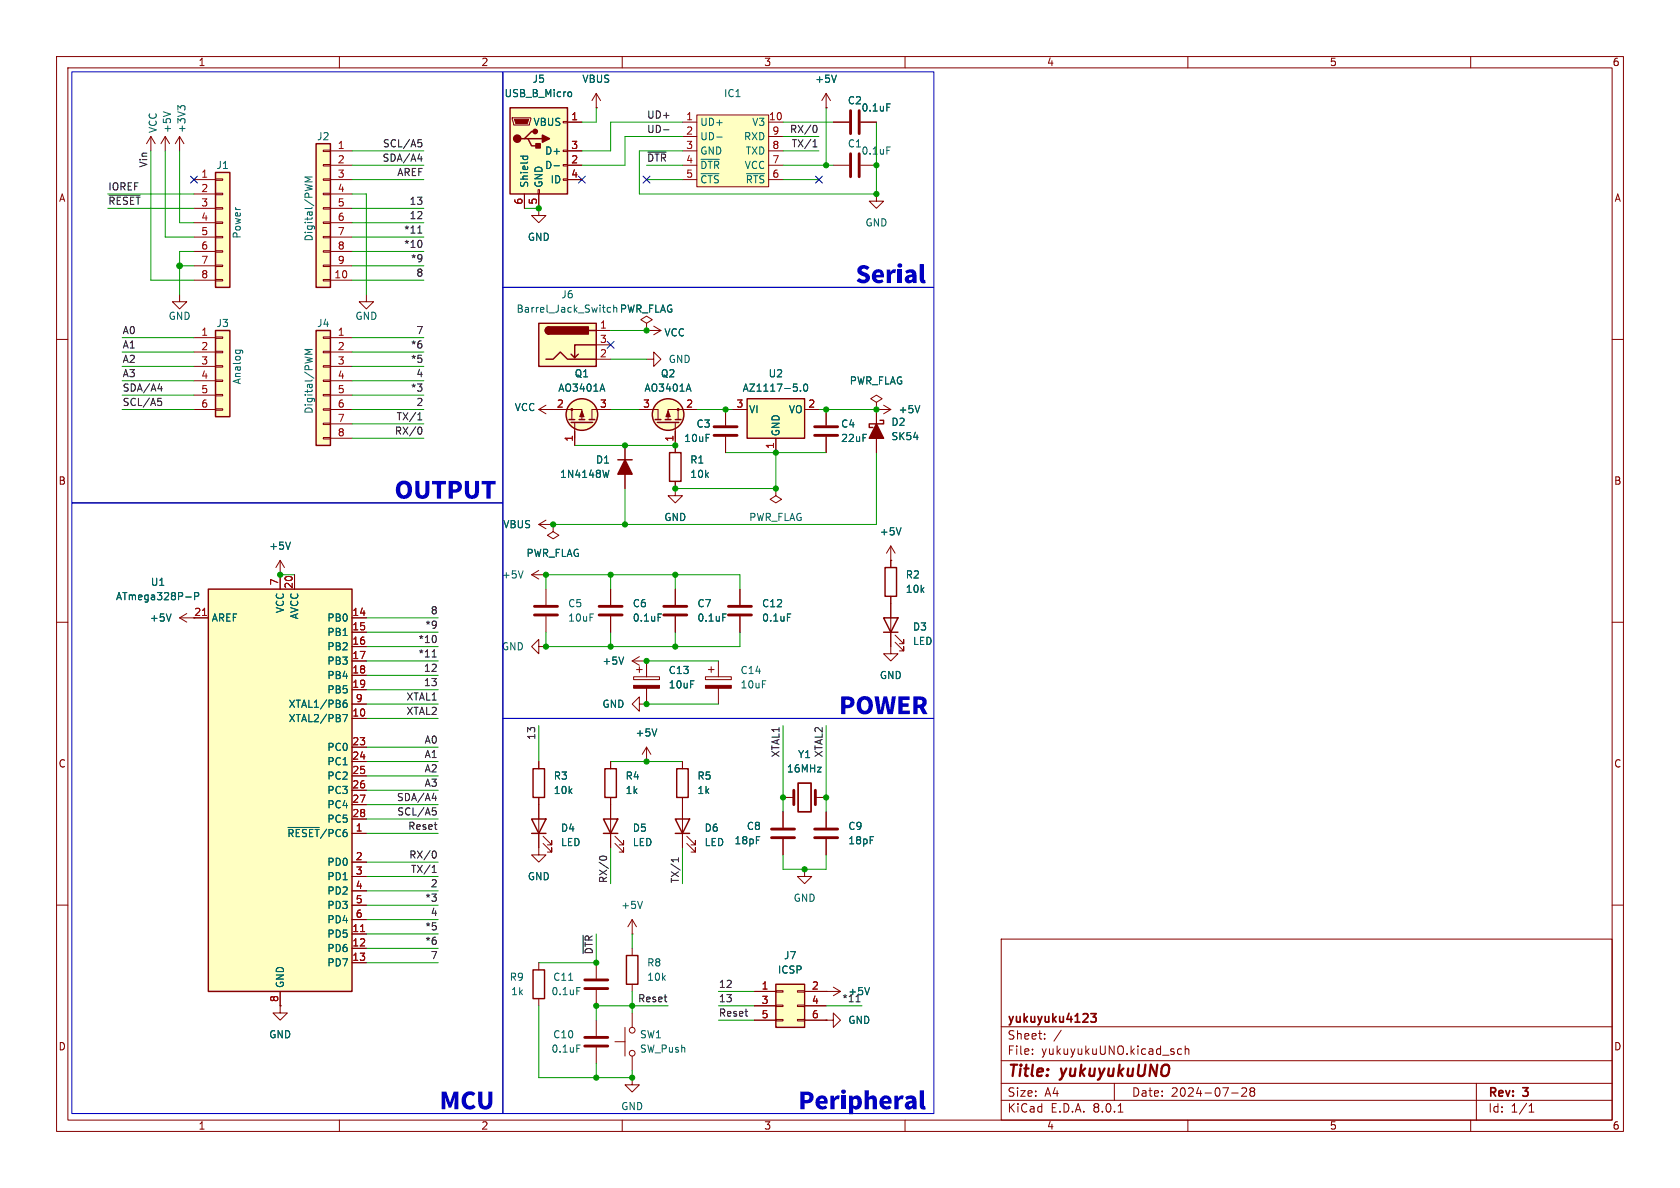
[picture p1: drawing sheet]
<svg xmlns="http://www.w3.org/2000/svg" width="297mm" height="210mm" viewBox="0 0 297 210" stroke-linecap="round" stroke-linejoin="round" font-family="sans-serif">
<g fill="none" stroke="#840000" stroke-width=".18">
<path d="M10 10h277v190h-277zM12 12h273v186h-273zM60 10v2M110 10v2M160 10v2M210 10v2M260 10v2M10 60h2M285 60h2M10 110h2M285 110h2M10 160h2"/>
<path d="M285 160h2M177 166h108v32h-108zM60 198v2M110 198v2M160 198v2M177 194.5h108M177 191.5h108M177 187.5h108M177 181.5h108M182.5 186.3v.1M182.5 185.5v.1M184.7 183.6v.1"/>
<path d="M184.7 182.8v.1M187.6 182.1l-1.3 2M197 191.5v3M197.7 196.6h.8M208.9 185.5l-.4-.1-.3 .3v.4l.1 .2h.6M209.5 185.5l.2-.1 .4 .1 .1 .9M209.5 184.9v1.5M210 198v2M217.7 193.2h1.2M219.5 192.4l.6-.1 .2 .1 .1 .3-.9 1.1h.9M221.2 192.9l-.2-.2 .2-.4 .5 .1 .1 .2-.3 .3M221.2 192.9l-.2 .3v.3l.2 .3 .5-.1 .1-.2-.1-.4-.2-.2"/>
<path d="M221.2 192.9h.3M260 198v2M261 191.5v6.5M270.3 196.6h.9M270.3 195.5l.4-.4v1.5"/>
</g>
<path d="M192.8 179.2h1l-.5 .6 .4 .1v.6l-.2 .2-.6-.1" fill="none" stroke="#840000" stroke-width=".3"/>
<path d="M95.2 57.2h10.2v7.6h-10.2z" fill="#ffffc2"/>
<g fill="none" stroke="#840000" stroke-width=".25">
<path d="M95.2 57.2h10.2v7.6h-10.2zM97 57.8a.64 .64 0 0 0-.6 .6 .64 .64 0 0 0 .6 .7M104.1 58.4h1.3M96.5 63.5h1.3l1.3-1.3 1.2 1.3h5.1M100.6 74.2h1M101 74.7h3.8M102.2 62.6l-.6 .6M102.4 74.2h1M104.1 74.2h1.1M105.4 61h-3.8v2.2l-.6-.6M118.4 80h2v5.1h-2z"/>
<circle cx="102.9" cy="73.3" r="2.79"/>
</g>
<g fill="#840000" stroke="#840000" stroke-width=".25">
<path d="M96.6 58l.4-.2v1.3a.63 .63 0 0 1-.6-.4 .63 .63 0 0 1 .2-.7z"/>
<path d="M97 57.8h7v1.3h-7z"/>
</g>
<g fill="none" stroke="#840000" stroke-width=".18">
<path d="M95.2 36.8v1.3h1.3l-1.3 1.3-1.2-1.3h1.2M147.3 29.2h2.8M152.1 29.2h2.8M154.9 34.3v1.3h1.3l-1.3 1.2-1.2-1.2h1.2M154.9 34.3h.1M105.4 58.4h2.5M114.3 58.4h2.5M115.6 57.7l1.2 .7M116.8 58.4l-1.2 .8M97.8 72.4h5.1v1.8M101.1 72.4v1.8M101.6 74.7v4"/>
<path d="M105.4 63.5h2.5M105.4 61h2.5M107.9 72.4h-3.3v1.8M114.3 63.5h1.3v-1.3l1.2 1.3-1.2 1.3v-1.3M119.4 78.7v1.3M154.9 71.1l1.1-.6-1.1-.6-1 .6 1 .6v1.3M154.9 72.4h.1M95.2 92.7l1.3 .8M95.2 92.7h2.6M96.5 91.9l-1.3 .8M97.8 92.7h.1M119.4 85.1v1.3"/>
</g>
<path d="M156.8 26h.6M107.9 54.4l-.3-.1-.3 .3 .2 .5h.4M108.5 54.5l.4-.2 .1 .2M108.5 53.9v1.3M106.5 67.9l.4 1.3" fill="none" stroke="#006464" stroke-width=".18"/>
<circle cx="102.9" cy="73.3" r="2.79" fill="#ffffc2" stroke="#ffffc2" stroke-width=".18"/>
<g fill="#840000" stroke="#840000" stroke-width=".18">
<path d="M102.9 72.6l.4 1.1h-.8z"/>
<circle cx="101.1" cy="72.4" r=".18"/>
</g>
<path d="M150.4 27.2v4M151.9 27.2v4" fill="none" stroke="#840000" stroke-width=".51"/>
<path d="M36.8 104.1h25.4v71.2h-25.4z" fill="#ffffc2"/>
<path d="M36.8 104.1h25.4v71.2h-25.4z" fill="none" stroke="#840000" stroke-width=".25"/>
<g fill="none" stroke="#840000" stroke-width=".18">
<path d="M31.7 52.1v1.2h1.3l-1.3 1.3-1.2-1.3h1.2M34.3 109.2h2.5M49.5 101.6v2.5M52.1 101.6v2.5M62.2 109.2h2.6M62.2 111.8h2.6M62.2 114.3h2.6M62.2 116.8h2.6M62.2 119.4h2.6M62.2 127h2.6M62.2 121.9h2.6M62.2 132.1h2.6"/>
<path d="M62.2 134.6h2.6M62.2 137.2h2.6M62.2 139.7h2.6M62.2 124.5h2.6M62.2 147.3h2.6M62.2 152.4h2.6M62.2 142.2h2.6M62.2 144.8h2.6M62.2 154.9h2.6M62.2 157.5h2.6M49.5 177.8v1.3h1.3l-1.3 1.2-1.2-1.2h1.2M49.5 177.8h.1"/>
<path d="M49.5 175.3v2.5M62.2 165.1h2.6M62.2 167.6h2.6M62.2 170.2h2.6M62.2 160h2.6M62.2 162.6h2.6"/>
</g>
<path d="M32.8 105.5h1M34.4 105.4h.6l.1-.2v-.3l-.7-.1v1.2M60.6 126.3h.8l-.5 1.3M60.7 124.4l.4-.1 .3 .2-.1 .5h-.4l-.2-.1M61.3 123.8h-.4l-.2 .3M50.9 146.3h5.5" fill="none" stroke="#006464" stroke-width=".18"/>
<path d="M35.8 108.8h.7M63.7 164.7h.8" fill="none" stroke="#a90000" stroke-width=".18"/>
<path d="M38.1 58.4h2.5v15.3h-2.5z" fill="#ffffc2"/>
<path d="M34.3 59.7h3.8M38.1 59.6h1.3v.2h-1.3zM34.3 62.2h3.8M34.3 64.8h3.8M34.3 67.3h3.8M34.3 69.9h3.8M34.3 72.4h3.8M38.1 72.3h1.3v.2h-1.3zM38.1 69.7h1.3v.3h-1.3zM38.1 67.2h1.3v.2h-1.3zM38.1 64.6h1.3v.3h-1.3zM38.1 62.1h1.3v.3h-1.3z" fill="none" stroke="#840000" stroke-width=".18"/>
<path d="M38.1 58.4h2.5v15.3h-2.5z" fill="none" stroke="#840000" stroke-width=".25"/>
<path d="M41.6 61.9h1.1l.2 .2M41.7 61.9l-.1 .4M42.4 61.9l.1 .4" fill="none" stroke="#006464" stroke-width=".18"/>
<path d="M55.9 58.4h2.5v20.3h-2.5z" fill="#ffffc2"/>
<g fill="none" stroke="#840000" stroke-width=".18">
<path d="M147.3 21.6h2.8M152.1 21.6h2.8M57.1 59.6h1.3v.2h-1.3zM58.4 59.7h3.8M64.8 52.1v1.2h1.2l-1.2 1.3-1.3-1.3h1.3M57.1 77.3h1.3v.3h-1.3zM57.1 74.8h1.3v.3h-1.3zM57.1 72.3h1.3v.2h-1.3zM57.1 69.7h1.3v.3h-1.3zM57.1 67.2h1.3v.2h-1.3zM57.1 64.6h1.3v.3h-1.3zM57.1 62.1h1.3v.3h-1.3z"/>
<path d="M58.4 62.2h3.8M58.4 64.8h3.8M58.4 67.3h3.8M58.4 69.9h3.8M58.4 72.4h3.8M58.4 74.9h3.8M58.4 77.5h3.8M110.5 78.7v7.7M113 72.4h3.3v1.8M119.4 74.7v4M119.9 72.4v1.8M123.2 72.4h-5.1v1.8"/>
<path d="M128.3 72.4v2.8M128.3 77.2v2.8M119.4 86.4v1.2h1.2l-1.2 1.3-1.3-1.3h1.3"/>
</g>
<g fill="none" stroke="#840000" stroke-width=".25">
<path d="M55.9 58.4h2.5v20.3h-2.5zM115.8 74.2h1M116.2 74.7h3.8M117.6 74.2h1M119.4 74.2h1M109.2 81.3h2.6"/>
<circle cx="118.1" cy="73.3" r="2.79"/>
</g>
<path d="M156.8 18.4h.6M55.2 61.8h-1.3l.9 .4-.9 .4h1.3M121.7 67.9l.5 1.3M107.7 83.1l-.3 1.3" fill="none" stroke="#006464" stroke-width=".18"/>
<path d="M150.4 19.6v4M151.9 19.6v4M126.2 77h4.1M126.2 75.4h4.1" fill="none" stroke="#840000" stroke-width=".51"/>
<circle cx="118.1" cy="73.3" r="2.79" fill="#ffffc2" stroke="#ffffc2" stroke-width=".18"/>
<g fill="#840000" stroke="#840000" stroke-width=".18">
<path d="M118.1 72.6l.4 1.1h-.8z"/>
<circle cx="119.9" cy="72.4" r=".18"/>
</g>
<path d="M110.5 81.3l1.3 2.5h-2.6z" fill="#840000" stroke="#840000" stroke-width=".25"/>
<path d="M90.2 19.1h10.1v15.2h-10.1z" fill="#ffffc2"/>
<path d="M90.2 19.1h10.1v15.2h-10.1zM92.7 24.5h.6l.7 1.3h1.2M93.3 24.5h2.6M94.6 23.2h-.6l-1.3 1.3h-.6" fill="none" stroke="#840000" stroke-width=".25"/>
<g fill="#840000" stroke="#840000" stroke-width=".25">
<path d="M95.9 23.9l1.3 .6-1.3 .6z"/>
<path d="M94.7 25.4h.8v.8h-.8z"/>
<circle cx="91.4" cy="24.5" r=".63"/>
<circle cx="94.6" cy="23.2" r=".38"/>
</g>
<g fill="none" stroke="#840000" stroke-width=".18">
<path d="M105.4 19.1h.1M105.4 16.5l-.8 1.3M105.4 16.5v2.6M105.4 16.5l.8 1.3M146 19.1h.1M146 16.5l-.7 1.3M146 16.5v2.6M146 16.5l.8 1.3M90.6 20.8h3.3v.3l-.3 1h-2.8zM92.7 34.3v2.5M95.1 33.5h.3v.8h-.3zM95.2 34.3v2.5"/>
<path d="M99.6 31.6h.7v.3h-.7zM99.6 29.1h.7v.2h-.7zM99.6 26.5h.7v.3h-.7zM99.6 21.5h.7v.2h-.7zM100.3 21.6h2.6M100.3 29.2h2.6M100.3 26.7h2.6M100.3 31.8h2.6"/>
</g>
<path d="M90.9 21.1h2.6l-.3 .7h-2z" fill="#840000" stroke="#840000" stroke-width=".18"/>
<path d="M100.6 16.2l.3 .1 .2 .2-.1 .5-.4 .1M147.9 13.3l-.5 1.2M92 27.6h1.3M92.5 27.6l-.1 .4M93.2 27.6l.1 .4M97.9 29.3h1" fill="none" stroke="#006464" stroke-width=".18"/>
<path d="M123.2 20.3h12.7v12.7h-12.7z" fill="#ffffc2"/>
<g fill="none" stroke="#840000" stroke-width=".18">
<path d="M29.2 24.1l-.8 1.3M29.2 24.1v2.6M29.2 24.1l.8 1.3M120.6 21.6h2.6M120.6 24.1h2.6M120.6 26.7h2.6M120.6 29.2h2.6M120.6 31.8h2.6M123.2 20.3h12.7v12.7h-12.7zM135.9 21.6h2.5M135.9 24.1h2.5M135.9 26.7h2.5"/>
<path d="M135.9 29.2h2.5M135.9 31.8h2.5M95.2 134.6v1.3M107.9 134.6v1.3M114.3 134.6h.1M114.3 132.1l-.8 1.3M114.3 132.1v2.5M114.3 132.1l.8 1.3M120.6 134.6v1.3M95.2 141v10.1h1.3l-1.3 1.3-1.2-1.3h1.2M96 149.1l1.5 1.5v-.7v.7h-.7M96 147.8l1.5 1.6v-.8v.8h-.7"/>
<path d="M107.9 141v8.9M108.7 149.1l1.5 1.5v-.7v.7h-.7M108.7 147.8l1.5 1.6v-.8v.8h-.7M120.6 141v8.9M121.4 149.1l1.5 1.5v-.7v.7h-.7M121.4 147.8l1.5 1.6v-.8v.8h-.7M138.4 143.5v2.8M138.4 148.3v2.8M138.4 141h1.9M142.2 153.7v1.2h1.3l-1.3 1.3-1.2-1.3h1.2M144.1 141h1.9M146 143.5v2.8"/>
<path d="M146 148.3v2.8M95.2 170.2v1.3M95.2 176.5v1.3M105.4 170.2v2.8M105.4 175v2.8M111.8 165.1h.1M111.8 162.6v2.5M111.8 167.6v1.3M111.8 174v1.3M111.8 179.1v2.5M111.8 162.6l-.8 1.2M111.8 162.6l.7 1.2"/>
<path d="M146 175.3h.1M146 175.3h2.6M147.3 174.5l1.3 .8M148.6 175.3l-1.3 .7M105.4 180.3v2.8M105.4 185.2v2.8M108.7 184.2h1.8M110.5 181.6v5.1M111.8 190.5v1.3h1.2l-1.2 1.2-1.3-1.2h1.3M111.8 186.7v2.5"/>
<circle cx="111.8" cy="186.2" r=".51"/>
<circle cx="111.8" cy="182.1" r=".51"/>
</g>
<path d="M28.9 19.8l1.2 .4M123.9 28.2h3.3M123.9 30.7h3.2M126.7 24.2h1M132 30.7h3.2M116.1 128.8l-.4 1.3M113.6 159.3l-.4 1.3M100.5 173.3h.7M102 174.6h.6M153.7 174.6l-.4 1.2M102 184.7h.6" fill="none" stroke="#006464" stroke-width=".18"/>
<path d="M140.3 139.7v2.5M144.1 139.7v2.5M136.4 148.1h4.1M136.4 146.6h4.1M144 148.1h4.1M144 146.6h4.1M103.4 174.8h4M103.4 173.2h4M103.4 184.9h4M103.4 183.4h4" fill="none" stroke="#840000" stroke-width=".51"/>
<path d="M141.1 138.4h2.3v5.1h-2.3z" fill="none" stroke="#840000" stroke-width=".3"/>
<path d="M94.2 135.9h2.1v5.1h-2.1zM106.9 135.9h2.1v5.1h-2.1zM119.6 135.9h2.1v5.1h-2.1zM94 144.8h2.5l-1.3 2.5zM94 147.3h2.5M106.7 144.8h2.5l-1.3 2.5zM106.7 147.3h2.5M119.4 144.8h2.5l-1.3 2.5zM119.4 147.3h2.5M94.2 171.5h2.1v5h-2.1zM110.7 168.9h2.1v5.1h-2.1z" fill="none" stroke="#840000" stroke-width=".25"/>
<path d="M137.2 174h5v7.6h-5z" fill="#ffffc2"/>
<g fill="none" stroke="#840000" stroke-width=".18">
<path d="M26.7 24.1l-.8 1.3M26.7 24.1v2.6M26.7 24.1l.7 1.3M146 72.4v2.8M146 77.2v2.8M154.9 72.4h.1M154.9 72.4v7.6M154.9 72.4h2.6M156.2 71.6l1.3 .8M157.5 72.4l-1.3 .8M137.2 86.4v1.2l1 .7-1 .6-1.1-.6 1.1-.7M137.2 86.4h.1"/>
<path d="M157.5 99.1h.1M157.5 96.5l-.8 1.3M157.5 96.5v3.8M157.5 96.5l.7 1.3M95.2 114.3v-1.3l-1.2 1.3 1.2 1.3v-1.3h1.3M96.5 104.1v2.8M96.5 109v2.8M111.8 116.8l1.2 .8M111.8 116.8h2.5M113 116.1l-1.2 .7M114.3 116.8h.1M124.7 119.6h4.6v.5h-4.6z"/>
<path d="M125.2 118.4h1M125.7 117.9v1M127 116.8v2.8M130.8 104.1v2.8M130.8 109v2.8M157.5 105.4v10.2h1.2l-1.2 1.2-1.3-1.2h1.3M158.2 113.5l1.6 1.6v-.8v.8h-.8M158.2 112.3l1.6 1.5v-.8v.8h-.8M113 124.5v-1.3l-1.2 1.3 1.2 1.2v-1.2h1.3M127 121.7v2.8M133.3 175.3h3.9M133.3 177.8h3.9"/>
<path d="M137.2 177.7h1.2v.2h-1.2zM137.2 175.1h1.2v.3h-1.2zM141 177.7h1.2v.2h-1.2zM141 175.1h1.2v.3h-1.2zM142.2 175.3h3.8M142.2 177.8h3.8M133.3 180.3h3.9M137.2 180.2h1.2v.3h-1.2zM141 180.2h1.2v.3h-1.2zM142.2 180.3h3.8M146 180.3h1.3v-1.2l1.3 1.2-1.3 1.3v-1.3M146 180.3h.1"/>
</g>
<path d="M155.6 74.3h.6v.6h-2.5v.7h.6M156.2 109.2h2.5l-1.2 2.6zM156.2 111.8h2.5M156.5 100.3h2v5.1h-2zM137.2 174h5v7.6h-5z" fill="none" stroke="#840000" stroke-width=".25"/>
<path d="M124.7 121.2h4.6v.5h-4.6z" fill="#840000" stroke="#840000" stroke-width=".18"/>
<path d="M144 77h4.1M144 75.4h4.1M94.5 108.7h4.1M94.5 107.2h4.1M128.8 108.7h4M128.8 107.2h4" fill="none" stroke="#840000" stroke-width=".51"/>
<path d="M162.6 71.7l-.4 1.3M159.3 93.3l-.4 1.3M110.3 116.1l-.5 1.3M139.2 108.5h.6" fill="none" stroke="#006464" stroke-width=".18"/>
<path d="M154.9 74.9l1.3 2.6h-2.5z" fill="#840000" stroke="#840000" stroke-width=".25"/>
<path d="M132.1 70.5h10.1v7h-10.1z" fill="#ffffc2"/>
<path d="M132.1 70.5h10.1v7h-10.1z" fill="none" stroke="#840000" stroke-width=".25"/>
<g fill="none" stroke="#840000" stroke-width=".18">
<path d="M129.5 72.4h2.6M137.2 77.5v2.5M142.2 72.4h2.6M97.8 92.7v1.3l1 .6-1 .7-1-.7 1-.6M97.8 92.7h.1M94 101.6l1.2 .8M94 101.6h2.5M95.2 100.8l-1.2 .8M96.5 101.6h.1M112 119.6h4.6v.5h-4.6zM112.5 118.4h1M113 117.9v1"/>
<path d="M114.3 116.8v2.8M114.3 121.7v2.8"/>
</g>
<path d="M141.5 69v.2M142.2 68l.2-.1a.68 .68 0 0 1 .4 .6 .68 .68 0 0 1-.4 .7l-.2-.2-.1-.3zM92.5 100.9l-.4 1.3" fill="none" stroke="#006464" stroke-width=".18"/>
<path d="M112 121.2h4.6v.5h-4.6z" fill="#840000" stroke="#840000" stroke-width=".18"/>
<path d="M38.1 30.5h2.5v20.3h-2.5z" fill="#ffffc2"/>
<g fill="none" stroke="#840000" stroke-width=".18">
<path d="M31.7 24.1l-.7 1.3M31.7 24.1v2.6M31.7 24.1l.8 1.3M34.3 31.8h3.8M34.3 34.3h3.8M34.3 36.8h3.8M34.3 39.4h3.8M38.1 39.2h1.3v.3h-1.3zM38.1 36.7h1.3v.3h-1.3zM38.1 34.2h1.3v.2h-1.3zM38.1 31.6h1.3v.3h-1.3zM34.3 41.9h3.8"/>
<path d="M34.3 44.5h3.8M34.3 47h3.8M34.3 49.5h3.8M38.1 49.4h1.3v.3h-1.3zM38.1 46.9h1.3v.2h-1.3zM38.1 44.3h1.3v.3h-1.3zM38.1 41.8h1.3v.2h-1.3z"/>
</g>
<path d="M38.1 30.5h2.5v20.3h-2.5z" fill="none" stroke="#840000" stroke-width=".25"/>
<path d="M31.9 19.1l-.5-.4v.8M31.9 18.9l.3-.2h.3l.2 .2" fill="none" stroke="#006464" stroke-width=".18"/>
<path d="M55.9 25.4h2.5v25.4h-2.5z" fill="#ffffc2"/>
<g fill="none" stroke="#840000" stroke-width=".18">
<path d="M57.1 39.2h1.3v.3h-1.3zM57.1 36.7h1.3v.3h-1.3zM57.1 34.2h1.3v.2h-1.3zM57.1 31.6h1.3v.3h-1.3zM57.1 29.1h1.3v.2h-1.3zM57.1 26.5h1.3v.3h-1.3zM58.4 26.7h3.8M58.4 29.2h3.8M58.4 31.8h3.8M58.4 34.3h3.8M58.4 36.8h3.8M58.4 39.4h3.8"/>
<path d="M57.1 49.4h1.3v.3h-1.3zM57.1 46.9h1.3v.2h-1.3zM57.1 44.3h1.3v.3h-1.3zM57.1 41.8h1.3v.2h-1.3zM58.4 49.5h3.8M58.4 41.9h3.8M58.4 44.5h3.8M58.4 47h3.8M114.3 57.2l1-.7-1-.6-1 .6 1 .7v1.2M114.3 58.4h.1M95.2 72.4l1.3 .8M95.2 72.4h2.6"/>
<path d="M96.5 71.6l-1.3 .8M49.5 99.1l-.7 1.2M49.5 99.1v2.5M49.5 99.1l.8 1.2M31.7 109.2l1.3 .8M31.7 109.2h2.6M33 108.5l-1.3 .7M49.5 101.6h.1M107.9 104.1v2.8M107.9 109v2.8M119.4 104.1v2.8M119.4 109v2.8"/>
</g>
<path d="M55.9 25.4h2.5v25.4h-2.5z" fill="none" stroke="#840000" stroke-width=".25"/>
<path d="M55.2 31.3h-1.3l.9 .4-.9 .4h1.3M51.3 95.8l-.4 1.3M30.2 108.5l-.4 1.3M116.3 108.5h.7M127.8 108.5h.6" fill="none" stroke="#006464" stroke-width=".18"/>
<path d="M105.9 108.7h4.1M105.9 107.2h4.1M117.3 108.7h4.1M117.3 107.2h4.1" fill="none" stroke="#840000" stroke-width=".51"/>
<g fill="none" stroke="#0f0f0f" stroke-width=".18">
<path d="M19.3 34.5h5.5M73.9 28.1h.7M73.9 24.7h.6M74 25.2h.3l.3 .2-.1 .4-.5 .2M74.5 27.7v.8M114.5 26.9h3.3M117.3 22.9h1M143.7 26h.7M143.8 25l.3-.3v1.3M144 22.2a.68 .68 0 0 1 .5 .6 .68 .68 0 0 1-.5 .6M73.9 41.2h.7M74.5 42.7v.8"/>
<path d="M27.9 70.4h.6M27.9 68.7h.8M28 70.9h.3l.3 .2-.1 .5-.5 .1M28.5 68.3v.8M73.9 74.2h.7M74 73.3l.2-.3v1.2M74.2 75.5a.68 .68 0 0 1 .4 .6 .68 .68 0 0 1-.4 .7M76.4 116.1h.7M77.1 112.6v.8M76.4 141.1h.8M76.4 154.2h.7M76.5 142.8h.6"/>
<path d="M76.5 153.3l.3-.3v1.2M76.6 143.3h.3l.2 .2-.1 .5-.4 .1M76.7 150.4a.68 .68 0 0 1 .4 .7 .68 .68 0 0 1-.4 .6M77 140.7v.8M106 151.8a.68 .68 0 0 1 .6-.5 .68 .68 0 0 1 .6 .5M119.9 151.6v.8M119.9 152h-1.2l.3 .2M103.1 165.3v3.3M151.3 177.1h.8"/>
</g>
<g fill="#0000c2">
<path d="M160 194a1.15 1.15 0 0 1 1.3-.3 1.15 1.15 0 0 1 .7 1v1.4h-.6v-.3a.78 .78 0 0 1-.9 .3 .78 .78 0 0 1-.5-.7h.7l.1 .2 .3-.1 .2-.1v-.4l-.5 .1-.1 .3h-.7a1.2 1.2 0 0 1 1.3-.9 .58 .58 0 0 0-1-.1z"/>
<path d="M162.6 192.7h.7v2.6l.1 .2h.2v.6a.71 .71 0 0 1-.7-.1 .71 .71 0 0 1-.3-.7z"/>
<path d="M162.6 46.7h.7v2.6l.1 .1 .2 .1v.5a.71 .71 0 0 1-.7 0 .71 .71 0 0 1-.3-.7z"/>
</g>
<path d="M12.7 12.7h76.2v76.2h-76.2zM88.9 12.7h76.2v38.1h-76.2zM88.9 50.8h76.2v76.2h-76.2zM12.7 88.9h76.2v108h-76.2zM88.9 127h76.2v69.9h-76.2z" fill="none" stroke="#0000c2" stroke-width=".18"/>
<g fill="none" stroke="#009600" stroke-width=".18">
<path d="M105.4 19.1v2.5h-2.5M146 19.1v10.1M19 34.3h15.3M19 36.8h15.3M26.7 26.7v22.8h7.6M29.2 26.7v15.2h5.1M31.7 26.7v12.7h2.6M62.2 29.2h12.7M62.2 26.7h12.7M62.2 31.8h12.7M62.2 34.3h2.6v17.8M62.2 36.8h12.7"/>
<path d="M62.2 39.4h12.7M92.7 36.8h2.5M114.3 29.2h6.3M114.3 31.8h6.3M120.6 24.1h-10.1v5.1h-7.6M120.6 21.6h-12.7v5.1h-5M138.4 29.2h8.9M138.4 26.7h6.4M138.4 21.6h8.9M138.4 24.1h6.4M138.4 31.8h6.4M154.9 21.6v12.7h-41.9v-7.6h7.6"/>
<path d="M21.6 59.7h12.7M31.7 47h2.6M34.3 44.5h-2.6v7.6M62.2 47h12.7M62.2 41.9h12.7M62.2 59.7h12.7M62.2 49.5h12.7M62.2 44.5h12.7M107.9 58.4h6.4M21.6 72.4h12.7M21.6 64.8h12.7M21.6 62.2h12.7"/>
<path d="M21.6 67.3h12.7M21.6 69.9h12.7M62.2 77.5h12.7M62.2 72.4h12.7M62.2 64.8h12.7M62.2 62.2h12.7M62.2 67.3h12.7M62.2 69.9h12.7M62.2 74.9h12.7M101.6 78.7h17.8M107.9 72.4h5.1M107.9 63.5h6.4"/>
<path d="M123.2 72.4h6.3M144.8 72.4h10.1M110.5 86.4v6.3M128.3 80h17.7M137.2 80v6.4h-17.8M154.9 80v12.7h-57.1M49.5 101.6h2.6M64.8 111.8h12.7M64.8 114.3h12.7M64.8 109.2h12.7M64.8 116.8h12.7M64.8 119.4h12.7"/>
<path d="M96.5 111.8v2.5h34.3v-2.5M96.5 104.1v-2.5h34.3v2.5M107.9 101.6v2.5M107.9 111.8v2.5M114.3 116.8h12.7M119.4 101.6v2.5M119.4 111.8v2.5M64.8 134.6h12.7M64.8 137.2h12.7M64.8 139.7h12.7M64.8 127h12.7M64.8 124.5h12.7"/>
<path d="M64.8 121.9h12.7M64.8 132.1h12.7M95.2 128.3v6.3M107.9 134.6h12.7M114.3 124.5h12.7M138.4 128.3v15.2M146 128.3v15.2M64.8 154.9h12.7M64.8 157.5h12.7M64.8 147.3h12.7M64.8 144.8h12.7M64.8 152.4h12.7"/>
<path d="M64.8 142.2h12.7M107.9 149.9v6.3M120.6 149.9v6.3M138.4 151.1v2.6h7.6v-2.6M64.8 167.6h12.7M64.8 160h12.7M64.8 165.1h12.7M64.8 170.2h12.7M64.8 162.6h12.7M95.2 177.8v12.7h16.6v-1.3M105.4 165.1v5.1h-10.2M111.8 165.1v2.5"/>
<path d="M111.8 175.3v3.8M118.1 177.8h-12.7v2.5M127 177.8h6.3M127 175.3h6.3M146 177.8h6.4M105.4 188v2.5M127 180.3h6.3"/>
</g>
<path d="M33.7 31.1l1.2 1.3M34.9 31.1l-1.2 1.3M102.3 31.1l1.2 1.3M103.5 31.1l-1.2 1.3M113.7 31.1l1.2 1.3M114.9 31.1l-1.2 1.3M144.2 31.1l1.2 1.3M145.4 31.1l-1.2 1.3M107.3 60.4l1.3 1.2M108.6 60.4l-1.3 1.2" fill="none" stroke="#000084" stroke-width=".18"/>
<g fill="none" stroke="#006464" stroke-width=".18">
<path d="M100.6 16.2l.3 .1 .2 .2-.1 .5-.4 .1M147.9 13.3l-.5 1.2M156.8 18.4h.6M92 27.6h1.3M92.5 27.6l-.1 .4M93.2 27.6l.1 .4M97.9 29.3h1M106.5 67.9l.4 1.3M121.7 67.9l.5 1.3M141.5 69v.2M142.2 68l.2-.1a.68 .68 0 0 1 .4 .6 .68 .68 0 0 1-.4 .7l-.2-.2-.1-.3zM162.6 71.7l-.4 1.3"/>
<path d="M51.3 95.8l-.4 1.3M107.7 83.1l-.3 1.3M159.3 93.3l-.4 1.3M30.2 108.5l-.4 1.3M32.8 105.5h1M34.4 105.4h.6l.1-.2v-.3l-.7-.1v1.2M110.3 116.1l-.5 1.3M116.3 108.5h.7M127.8 108.5h.6M139.2 108.5h.6M60.6 126.3h.8l-.5 1.3M60.7 124.4l.4-.1 .3 .2-.1 .5h-.4l-.2-.1"/>
<path d="M61.3 123.8h-.4l-.2 .3M116.1 128.8l-.4 1.3M50.9 146.3h5.5M153.7 174.6l-.4 1.2"/>
</g>
<g fill="none" stroke="#840000" stroke-width=".18">
<path d="M105.4 19.1h.1M146 19.1h.1M92.7 34.3v2.5M95.2 34.3v2.5M100.3 21.6h2.6M100.3 29.2h2.6M100.3 26.7h2.6M100.3 31.8h2.6M147.3 21.6h2.8M152.1 21.6h2.8M114.3 58.4h.1M97.8 72.4h2.5"/>
<path d="M101.6 76.2v2.5M105.4 72.4h2.5M110.5 78.7v2.6M113 72.4h2.6M119.4 76.2v3.8M120.6 72.4h2.6M128.3 72.4v2.8M128.3 77.2v2.8M129.5 72.4h2.6M137.2 77.5v2.5M142.2 72.4h2.6M146 72.4v2.8"/>
<path d="M146 77.2v2.8M154.9 72.4h.1M154.9 72.4v2.5M154.9 77.5v2.5M97.8 92.7h.1M110.5 83.8v2.6M119.4 85.1v1.3M157.5 99.1h.1M157.5 99.1v1.2M34.3 109.2h2.5M49.5 101.6h.1M49.5 101.6v2.5"/>
<path d="M52.1 101.6v2.5M62.2 109.2h2.6M62.2 111.8h2.6M62.2 114.3h2.6M62.2 116.8h2.6M62.2 119.4h2.6M107.9 104.1v2.8M107.9 109v2.8M114.3 116.8h.1M114.3 116.8v2.8M119.4 104.1v2.8M119.4 109v2.8"/>
<path d="M130.8 104.1v2.8M130.8 109v2.8M157.5 105.4v3.8M157.5 111.8v2.5M62.2 127h2.6M62.2 121.9h2.6M62.2 132.1h2.6M62.2 134.6h2.6M62.2 137.2h2.6M62.2 139.7h2.6M62.2 124.5h2.6M95.2 134.6v1.3"/>
<path d="M107.9 134.6v1.3M114.3 134.6h.1M114.3 121.7v2.8M120.6 134.6v1.3M62.2 147.3h2.6M62.2 152.4h2.6M62.2 142.2h2.6M62.2 144.8h2.6M62.2 154.9h2.6M62.2 157.5h2.6M95.2 141v3.8M95.2 147.3v2.6"/>
<path d="M107.9 141v3.8M107.9 147.3v2.6M120.6 141v3.8M120.6 147.3v2.6M138.4 143.5v2.8M138.4 148.3v2.8M138.4 141h1.3M144.8 141h1.2M146 143.5v2.8M146 148.3v2.8M49.5 177.8h.1M49.5 175.3v2.5"/>
<path d="M62.2 165.1h2.6M62.2 167.6h2.6M62.2 170.2h2.6M62.2 160h2.6M62.2 162.6h2.6M133.3 175.3h3.9M133.3 177.8h3.9M142.2 175.3h3.8M142.2 177.8h3.8M146 175.3h.1M133.3 180.3h3.9M142.2 180.3h3.8"/>
<path d="M146 180.3h.1"/>
</g>
<path d="M35.8 108.8h.7M63.7 164.7h.8" fill="none" stroke="#a90000" stroke-width=".18"/>
<g fill="#009600" stroke="#009600" stroke-width=".18">
<circle cx="137.2" cy="86.4" r=".46"/>
<circle cx="97.8" cy="92.7" r=".46"/>
<circle cx="49.5" cy="101.6" r=".46"/>
<circle cx="114.3" cy="134.6" r=".46"/>
<circle cx="105.4" cy="170.2" r=".46"/>
<circle cx="111.8" cy="190.5" r=".46"/>
<circle cx="105.4" cy="190.5" r=".46"/>
<circle cx="142.2" cy="153.7" r=".46"/>
<circle cx="111.8" cy="177.8" r=".46"/>
<circle cx="105.4" cy="177.8" r=".46"/>
<circle cx="146" cy="141" r=".46"/>
<circle cx="138.4" cy="141" r=".46"/>
<circle cx="107.9" cy="114.3" r=".46"/>
<circle cx="107.9" cy="101.6" r=".46"/>
<circle cx="119.4" cy="101.6" r=".46"/>
<circle cx="128.3" cy="72.4" r=".46"/>
<circle cx="96.5" cy="114.3" r=".46"/>
<circle cx="96.5" cy="101.6" r=".46"/>
<circle cx="119.4" cy="114.3" r=".46"/>
<circle cx="95.2" cy="36.8" r=".46"/>
<circle cx="114.3" cy="58.4" r=".46"/>
<circle cx="146" cy="29.2" r=".46"/>
<circle cx="154.9" cy="29.2" r=".46"/>
<circle cx="154.9" cy="72.4" r=".46"/>
<circle cx="154.9" cy="34.3" r=".46"/>
<circle cx="146" cy="72.4" r=".46"/>
<circle cx="31.8" cy="47" r=".51"/>
<circle cx="137.2" cy="80" r=".46"/>
<circle cx="110.5" cy="92.7" r=".46"/>
<circle cx="119.4" cy="86.4" r=".46"/>
<circle cx="119.4" cy="78.7" r=".46"/>
<circle cx="110.5" cy="78.7" r=".46"/>
<circle cx="114.3" cy="124.5" r=".46"/>
<circle cx="114.3" cy="116.8" r=".46"/>
</g>
<g font-size="4.2" fill="#0000c2">
<text x="151.3" y="50.9">Serial</text>
<text x="69.8" y="89">OUTPUT</text>
<text x="148.4" y="127.1">POWER</text>
<text x="77.7" y="197">MCU</text>
<text x="141.1" y="197">Peripheral</text>
</g>
<g font-size="2.8" fill="#840000">
<text x="178" y="190.9">Title:</text>
<text x="187.7" y="190.9">yukuyukuUNO</text>
</g>
<g font-size="2.1" fill="#840000">
<text x="178" y="184">Sheet:</text>
<text x="178" y="181.2">yukuyuku4123</text>
<text x="178" y="186.7">File:</text>
<text x="184.1" y="186.7">yukuyukuUNO.kicad_sch</text>
<text x="178" y="196.9">KiCad</text>
<text x="178" y="194.1">Size:</text>
<text x="184.7" y="194.1">A4</text>
<text x="185.7" y="196.9">E.D.A.</text>
<text x="193.3" y="196.9">8.0.1</text>
<text x="200" y="194.1">Date:</text>
<text x="207" y="194.1">2024-07-28</text>
<text x="263" y="194.3">Rev:</text>
<text x="263" y="196.9">Id:</text>
<text x="267.1" y="196.9">1/1</text>
<text x="269.4" y="194.3">3</text>
</g>
<g font-size="1.8" fill="#840000">
<text x="35" y="11.9">1</text>
<text x="85" y="11.9">2</text>
<text x="135" y="11.9">3</text>
<text x="185" y="11.9">4</text>
<text x="235" y="11.9">5</text>
<text x="285" y="11.9">6</text>
<text x="10.3" y="35.9">A</text>
<text x="285.3" y="35.9">A</text>
<text x="10.3" y="85.9">B</text>
<text x="285.3" y="85.9">B</text>
<text x="34.2" y="109">21</text>
<text x="10.3" y="135.9">C</text>
<text x="285.3" y="135.9">C</text>
<text x="10.3" y="185.9">D</text>
<text x="285.3" y="185.9">D</text>
<text x="35" y="199.9">1</text>
<text x="85" y="199.9">2</text>
<text x="135" y="199.9">3</text>
<text x="185" y="199.9">4</text>
<text x="235" y="199.9">5</text>
<text x="285" y="199.9">6</text>
</g>
<g font-size="1.8" fill="#006464">
<text x="89.1" y="17.4">USB_B_Micro</text>
<text x="94.1" y="14.8">J5</text>
<text x="102.9" y="14.8">VBUS</text>
<text x="127.9" y="17.4">IC1</text>
<text x="144" y="14.8">+5V</text>
<text x="27.9" y="23.6" transform="rotate(-90 27.9 23.6)">VCC</text>
<text x="30.4" y="23.6" transform="rotate(-90 30.4 23.6)">+5V</text>
<text x="33" y="23.6" transform="rotate(-90 33 23.6)">+3V3</text>
<text x="94.2" y="22.5">VBUS</text>
<text x="123.7" y="22.5">UD+</text>
<text x="132.9" y="22.5">V3</text>
<text x="149.8" y="18.6">C2</text>
<text x="152.2" y="19.9">0.1uF</text>
<text x="56" y="25">J2</text>
<text x="96.3" y="27.5">D+</text>
<text x="123.7" y="25">UD-</text>
<text x="123.7" y="27.5">GND</text>
<text x="131.4" y="25">RXD</text>
<text x="131.7" y="27.5">TXD</text>
<text x="149.8" y="26.3">C1</text>
<text x="152.2" y="27.5">0.1uF</text>
<text x="38.2" y="30.1">J1</text>
<text x="93.6" y="33.3" transform="rotate(-90 93.6 33.3)">Shield</text>
<text x="96.1" y="33.3" transform="rotate(-90 96.1 33.3)">GND</text>
<text x="96.3" y="30.1">D-</text>
<text x="97.2" y="32.6">ID</text>
<text x="123.7" y="30.1">~{DTR}</text>
<text x="123.7" y="32.6">~{CTS}</text>
<text x="131.6" y="30.1">VCC</text>
<text x="131.7" y="32.6">~{RTS}</text>
<text x="152.9" y="40.2">GND</text>
<text x="42.8" y="42.3" transform="rotate(-90 42.8 42.3)">Power</text>
<text x="55.5" y="42.8" transform="rotate(-90 55.5 42.8)">Digital/PWM</text>
<text x="93.2" y="42.8">GND</text>
<text x="99.1" y="52.9">J6</text>
<text x="29.7" y="56.7">GND</text>
<text x="38.2" y="58">J3</text>
<text x="56" y="58">J4</text>
<text x="62.7" y="56.7">GND</text>
<text x="91.2" y="55.5">Barrel_Jack_Switch</text>
<text x="109.5" y="55.5">PWR_FLAG</text>
<text x="117.4" y="59.7">VCC</text>
<text x="118.1" y="64.4">GND</text>
<text x="42.8" y="68" transform="rotate(-90 42.8 68)">Analog</text>
<text x="98.6" y="69.4">AO3401A</text>
<text x="101.5" y="66.9">Q1</text>
<text x="113.8" y="69.4">AO3401A</text>
<text x="116.7" y="66.9">Q2</text>
<text x="131.2" y="69.4">AZ1117-5.0</text>
<text x="135.8" y="66.9">U2</text>
<text x="150.1" y="68.2">PWR_FLAG</text>
<text x="55.5" y="73.2" transform="rotate(-90 55.5 73.2)">Digital/PWM</text>
<text x="90.9" y="72.9">VCC</text>
<text x="123" y="75.8">C3</text>
<text x="132.3" y="73.3">VI</text>
<text x="138" y="77.2" transform="rotate(-90 138 77.2)">GND</text>
<text x="139.4" y="73.3">VO</text>
<text x="148.6" y="75.8">C4</text>
<text x="157.5" y="75.5">D2</text>
<text x="158.8" y="73.3">+5V</text>
<text x="105.3" y="82.1">D1</text>
<text x="120.9" y="78.3">10uF</text>
<text x="121.9" y="82.1">R1</text>
<text x="148.6" y="78.3">22uF</text>
<text x="157.5" y="78">SK54</text>
<text x="98.9" y="84.7">1N4148W</text>
<text x="121.9" y="84.7">10k</text>
<text x="88.9" y="93.6">VBUS</text>
<text x="117.3" y="92.3">GND</text>
<text x="132.3" y="92.3">PWR_FLAG</text>
<text x="155.4" y="94.8">+5V</text>
<text x="47.5" y="97.4">+5V</text>
<text x="93" y="98.7">PWR_FLAG</text>
<text x="20.4" y="106.3">ATmega328P-P</text>
<text x="26.6" y="103.8">U1</text>
<text x="88.6" y="102.5">+5V</text>
<text x="100.3" y="107.5">C5</text>
<text x="111.8" y="107.5">C6</text>
<text x="123.2" y="107.5">C7</text>
<text x="134.6" y="107.5">C12</text>
<text x="160" y="102.5">R2</text>
<text x="160" y="105">10k</text>
<text x="26.4" y="110.1">+5V</text>
<text x="37.3" y="110.1">AREF</text>
<text x="50.4" y="108.5" transform="rotate(-90 50.4 108.5)">VCC</text>
<text x="52.9" y="109.6" transform="rotate(-90 52.9 109.6)">AVCC</text>
<text x="57.8" y="110.1">PB0</text>
<text x="57.8" y="112.6">PB1</text>
<text x="100.3" y="110.1">10uF</text>
<text x="111.8" y="110.1">0.1uF</text>
<text x="123.2" y="110.1">0.1uF</text>
<text x="134.6" y="110.1">0.1uF</text>
<text x="161.3" y="111.7">D3</text>
<text x="57.8" y="115.2">PB2</text>
<text x="57.8" y="117.7">PB3</text>
<text x="88.6" y="115.2">GND</text>
<text x="106.4" y="117.7">+5V</text>
<text x="118.1" y="119.4">C13</text>
<text x="130.8" y="119.4">C14</text>
<text x="161.3" y="114.2">LED</text>
<text x="50.9" y="125.3">XTAL1/PB6</text>
<text x="57.8" y="120.2">PB4</text>
<text x="57.8" y="122.8">PB5</text>
<text x="106.4" y="125.3">GND</text>
<text x="118.1" y="121.9">10uF</text>
<text x="130.8" y="121.9">10uF</text>
<text x="155.4" y="120.2">GND</text>
<text x="50.9" y="127.9">XTAL2/PB7</text>
<text x="112.3" y="130.4">+5V</text>
<text x="57.8" y="132.9">PC0</text>
<text x="57.8" y="135.5">PC1</text>
<text x="139" y="136.8">16MHz</text>
<text x="141" y="134.2">Y1</text>
<text x="57.8" y="138">PC2</text>
<text x="57.8" y="140.6">PC3</text>
<text x="57.8" y="143.1">PC4</text>
<text x="97.8" y="138">R3</text>
<text x="97.8" y="140.6">10k</text>
<text x="110.5" y="138">R4</text>
<text x="110.5" y="140.6">1k</text>
<text x="123.2" y="138">R5</text>
<text x="123.2" y="140.6">1k</text>
<text x="50.7" y="148.2">~{RESET}/PC6</text>
<text x="57.8" y="145.6">PC5</text>
<text x="99.1" y="147.2">D4</text>
<text x="99.1" y="149.8">LED</text>
<text x="111.8" y="147.2">D5</text>
<text x="111.8" y="149.8">LED</text>
<text x="124.5" y="147.2">D6</text>
<text x="124.5" y="149.8">LED</text>
<text x="129.8" y="149.5">18pF</text>
<text x="131.9" y="146.9">C8</text>
<text x="149.9" y="146.9">C9</text>
<text x="149.9" y="149.5">18pF</text>
<text x="57.8" y="153.3">PD0</text>
<text x="57.8" y="155.8">PD1</text>
<text x="93.2" y="155.8">GND</text>
<text x="57.8" y="158.3">PD2</text>
<text x="57.8" y="160.9">PD3</text>
<text x="109.7" y="160.9">+5V</text>
<text x="140.2" y="159.6">GND</text>
<text x="57.8" y="166">PD5</text>
<text x="57.8" y="163.4">PD4</text>
<text x="57.8" y="168.5">PD6</text>
<text x="57.8" y="171">PD7</text>
<text x="90" y="173.6">R9</text>
<text x="97.7" y="173.6">C11</text>
<text x="114.3" y="171">R8</text>
<text x="114.3" y="173.6">10k</text>
<text x="137.4" y="172.3">ICSP</text>
<text x="138.5" y="169.8">J7</text>
<text x="50.4" y="174.8" transform="rotate(-90 50.4 174.8)">GND</text>
<text x="90.3" y="176.1">1k</text>
<text x="97.4" y="176.1">0.1uF</text>
<text x="149.9" y="176.1">+5V</text>
<text x="47.5" y="183.7">GND</text>
<text x="97.7" y="183.7">C10</text>
<text x="113" y="183.7">SW1</text>
<text x="149.9" y="181.2">GND</text>
<text x="97.4" y="186.3">0.1uF</text>
<text x="113" y="186.3">SW_Push</text>
<text x="109.7" y="196.4">GND</text>
</g>
<g font-size="1.8" fill="#a90000">
<text x="100.9" y="21.3">1</text>
<text x="121.2" y="21.3">1</text>
<text x="121.2" y="23.9">2</text>
<text x="135.8" y="21.3">10</text>
<text x="136.5" y="23.9">9</text>
<text x="59.6" y="26.4">1</text>
<text x="59.6" y="29">2</text>
<text x="100.9" y="29">2</text>
<text x="100.9" y="26.4">3</text>
<text x="121.2" y="26.4">3</text>
<text x="136.5" y="29">7</text>
<text x="136.5" y="26.4">8</text>
<text x="35.5" y="31.5">1</text>
<text x="35.5" y="34">2</text>
<text x="59.6" y="31.5">3</text>
<text x="59.6" y="34">4</text>
<text x="100.9" y="31.5">4</text>
<text x="121.2" y="31.5">5</text>
<text x="136.5" y="31.5">6</text>
<text x="35.5" y="36.6">3</text>
<text x="35.5" y="39.1">4</text>
<text x="35.5" y="41.7">5</text>
<text x="59.6" y="36.6">5</text>
<text x="59.6" y="39.1">6</text>
<text x="59.6" y="41.7">7</text>
<text x="92.5" y="36.3" transform="rotate(-90 92.5 36.3)">6</text>
<text x="95" y="36.3" transform="rotate(-90 95 36.3)">5</text>
<text x="35.5" y="44.2">6</text>
<text x="35.5" y="46.7">7</text>
<text x="59.6" y="44.2">8</text>
<text x="59.6" y="46.7">9</text>
<text x="35.5" y="49.3">8</text>
<text x="59" y="49.3">10</text>
<text x="35.5" y="59.4">1</text>
<text x="59.6" y="59.4">1</text>
<text x="106" y="58.2">1</text>
<text x="35.5" y="62">2</text>
<text x="35.5" y="64.5">3</text>
<text x="59.6" y="62">2</text>
<text x="59.6" y="64.5">3</text>
<text x="106" y="63.2">2</text>
<text x="106" y="60.7">3</text>
<text x="35.5" y="67.1">4</text>
<text x="35.5" y="69.6">5</text>
<text x="59.6" y="67.1">4</text>
<text x="59.6" y="69.6">5</text>
<text x="35.5" y="72.1">6</text>
<text x="59.6" y="72.1">6</text>
<text x="59.6" y="74.7">7</text>
<text x="59.6" y="77.2">8</text>
<text x="98.4" y="72.1">2</text>
<text x="106" y="72.1">3</text>
<text x="113.6" y="72.1">3</text>
<text x="121.2" y="72.1">2</text>
<text x="130.1" y="72.1">3</text>
<text x="142.8" y="72.1">2</text>
<text x="101.3" y="78.2" transform="rotate(-90 101.3 78.2)">1</text>
<text x="119.1" y="78.2" transform="rotate(-90 119.1 78.2)">1</text>
<text x="136.9" y="79.4" transform="rotate(-90 136.9 79.4)">1</text>
<text x="49.3" y="103.6" transform="rotate(-90 49.3 103.6)">7</text>
<text x="51.8" y="104.2" transform="rotate(-90 51.8 104.2)">20</text>
<text x="62.2" y="109">14</text>
<text x="62.2" y="111.5">15</text>
<text x="62.2" y="114">16</text>
<text x="62.2" y="116.6">17</text>
<text x="62.2" y="119.1">18</text>
<text x="62.2" y="121.7">19</text>
<text x="62.8" y="124.2">9</text>
<text x="62.2" y="126.7">10</text>
<text x="62.2" y="131.8">23</text>
<text x="62.2" y="134.4">24</text>
<text x="62.2" y="136.9">25</text>
<text x="62.2" y="139.4">26</text>
<text x="62.2" y="142">27</text>
<text x="62.2" y="144.5">28</text>
<text x="62.8" y="147.1">1</text>
<text x="62.8" y="152.1">2</text>
<text x="62.8" y="154.7">3</text>
<text x="62.8" y="157.2">4</text>
<text x="62.8" y="159.8">5</text>
<text x="62.2" y="164.8">11</text>
<text x="62.2" y="167.4">12</text>
<text x="62.8" y="162.3">6</text>
<text x="62.2" y="169.9">13</text>
<text x="49.3" y="177.2" transform="rotate(-90 49.3 177.2)">8</text>
<text x="134.5" y="175">1</text>
<text x="134.5" y="177.5">3</text>
<text x="143.4" y="175">2</text>
<text x="143.4" y="177.5">4</text>
<text x="134.5" y="180.1">5</text>
<text x="143.4" y="180.1">6</text>
</g>
<g font-size="1.8" fill="#0f0f0f">
<text x="114.3" y="21.1">UD+</text>
<text x="114.3" y="23.6">UD-</text>
<text x="139.6" y="23.6">RX/0</text>
<text x="26.1" y="29.7" transform="rotate(-90 26.1 29.7)">Vin</text>
<text x="67.5" y="28.7">SDA/A4</text>
<text x="67.6" y="26.1">SCL/A5</text>
<text x="114.3" y="28.7">~{DTR} 4</text>
<text x="139.9" y="26.1">TX/1</text>
<text x="19" y="33.8">IOREF</text>
<text x="70.1" y="31.2">AREF</text>
<text x="19" y="36.3">~{RESET}</text>
<text x="71.3" y="41.4">*11</text>
<text x="72.3" y="36.3">13</text>
<text x="72.3" y="38.8">12</text>
<text x="71.3" y="43.9">*10</text>
<text x="72.5" y="46.5">*9</text>
<text x="73.5" y="49">8</text>
<text x="21.6" y="59.2">A0</text>
<text x="73.5" y="59.2">7</text>
<text x="21.6" y="64.2">A2</text>
<text x="21.6" y="61.7">A1</text>
<text x="72.5" y="61.7">*6</text>
<text x="72.5" y="64.2">*5</text>
<text x="21.6" y="71.9">SCL/A5</text>
<text x="21.6" y="66.8">A3</text>
<text x="21.6" y="69.3">SDA/A4</text>
<text x="72.5" y="69.3">*3</text>
<text x="73.5" y="66.8">4</text>
<text x="73.5" y="71.9">2</text>
<text x="69.7" y="76.9">RX/0</text>
<text x="70" y="74.4">TX/1</text>
<text x="73.9" y="113.8">*10</text>
<text x="75.1" y="111.2">*9</text>
<text x="76.1" y="108.7">8</text>
<text x="73.9" y="116.3">*11</text>
<text x="74.8" y="118.8">12</text>
<text x="71.8" y="123.9">XTAL1</text>
<text x="74.8" y="121.4">13</text>
<text x="71.8" y="126.5">XTAL2</text>
<text x="75" y="131.5">A0</text>
<text x="94.7" y="130.9" transform="rotate(-90 94.7 130.9)">13</text>
<text x="75" y="136.6">A2</text>
<text x="75" y="134.1">A1</text>
<text x="137.9" y="134" transform="rotate(-90 137.9 134)">XTAL1</text>
<text x="145.5" y="134" transform="rotate(-90 145.5 134)">XTAL2</text>
<text x="70.1" y="141.7">SDA/A4</text>
<text x="75" y="139.2">A3</text>
<text x="70.1" y="144.2">SCL/A5</text>
<text x="72.1" y="146.8">Reset</text>
<text x="72.2" y="151.9">RX/0</text>
<text x="72.5" y="154.4">TX/1</text>
<text x="75.1" y="159.5">*3</text>
<text x="76.1" y="156.9">2</text>
<text x="107.4" y="156.2" transform="rotate(-90 107.4 156.2)">RX/0</text>
<text x="120.1" y="156.2" transform="rotate(-90 120.1 156.2)">TX/1</text>
<text x="75.1" y="167.1">*6</text>
<text x="75.1" y="164.6">*5</text>
<text x="76.1" y="162">4</text>
<text x="76.1" y="169.6">7</text>
<text x="104.9" y="168.8" transform="rotate(-90 104.9 168.8)">~{DTR}</text>
<text x="112.7" y="177.3">Reset</text>
<text x="127" y="174.7">12</text>
<text x="127" y="179.8">Reset</text>
<text x="127" y="177.3">13</text>
<text x="148.8" y="177.3">*11</text>
</g>
</svg>
